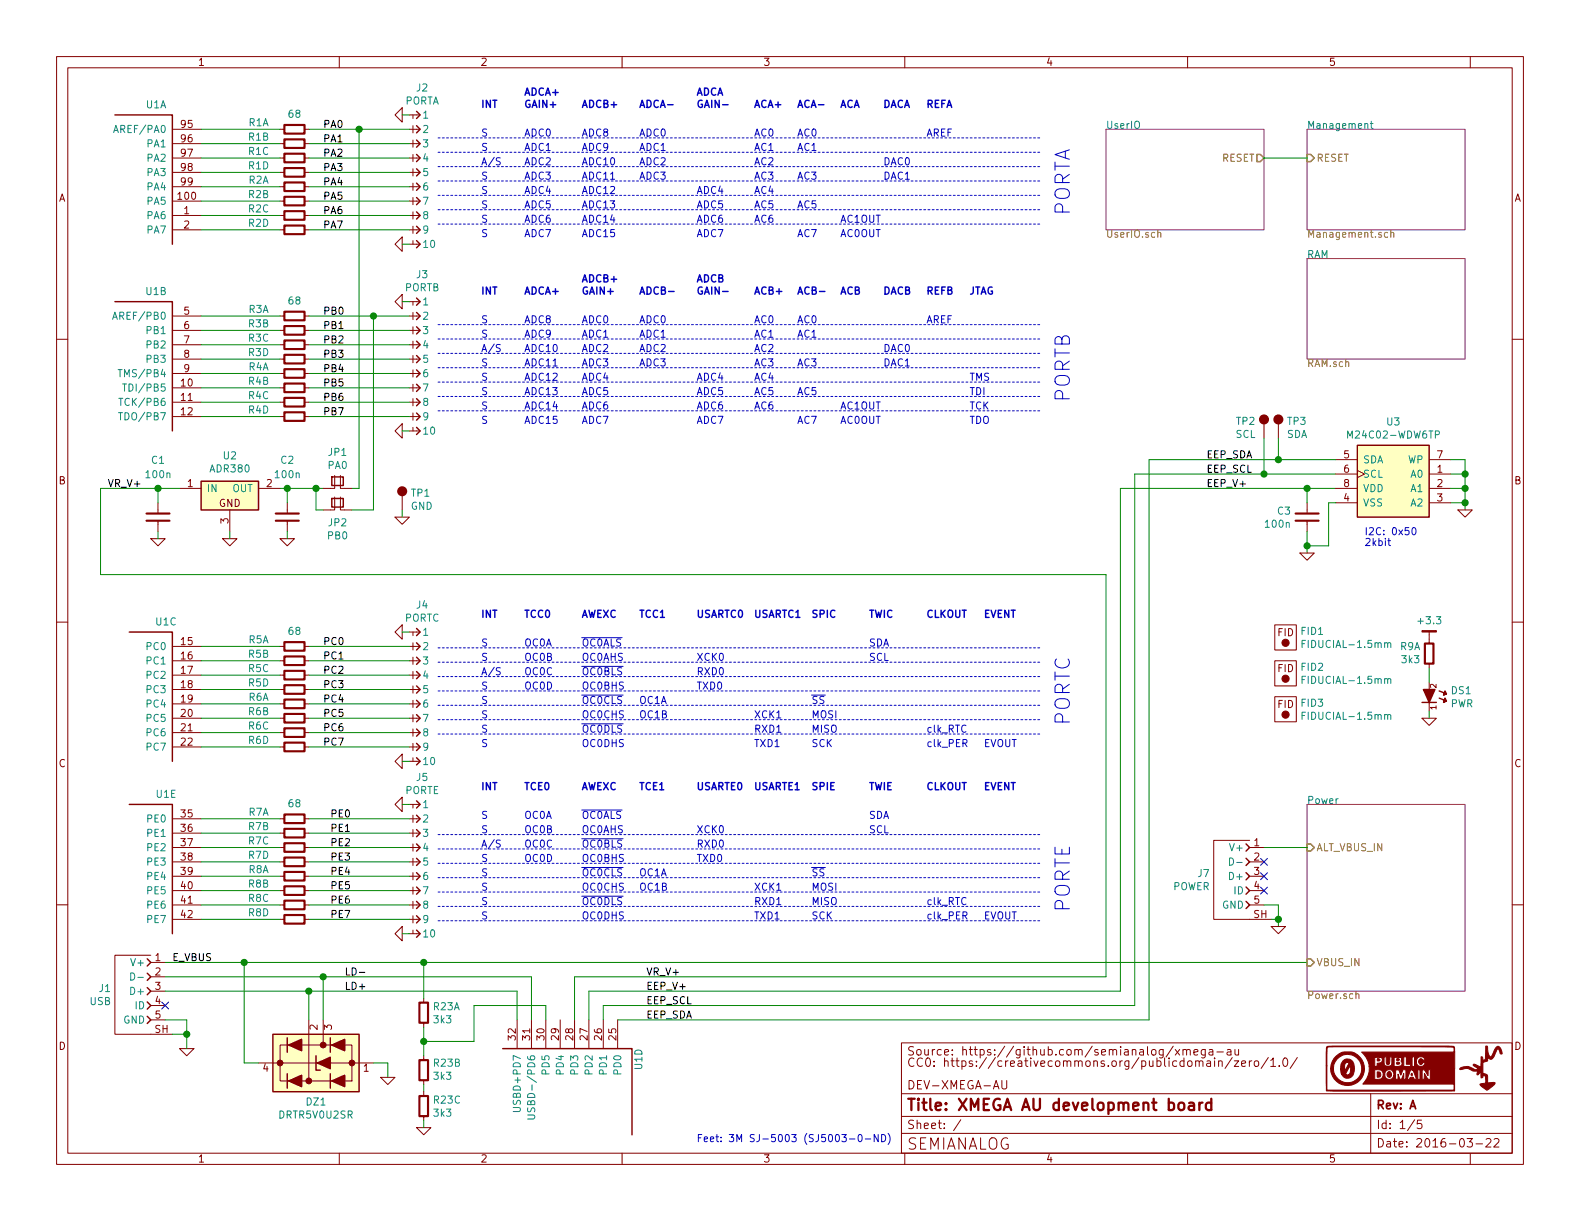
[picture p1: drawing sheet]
<svg xmlns="http://www.w3.org/2000/svg" width="279mm" height="216mm" viewBox="0 0 279 216" stroke-linecap="round" stroke-linejoin="round" font-family="sans-serif">
<g fill="none" stroke="#840000" stroke-width=".18">
<path d="M10 10h259.4v195.9h-259.4zM12 12h255.4v191.9h-255.4zM60 10v2M71.1 19.1v2.5l-1.3-1.3zM110 10v2M160 10v2M210 10v2M260 10v2M30.5 38.1h5.1M30.5 22.9h5.1M30.5 25.4h5.1M30.5 27.9h5.1"/>
<path d="M30.5 30.5h5.1M30.5 33h5.1M30.5 35.6h5.1M49.5 38.1h.8M49.5 22.9h.8M49.5 25.4h.8M49.5 27.9h.8M49.5 30.5h.8M49.5 33h.8M49.5 35.6h.8M53.8 38.1h.8M53.8 22.9h.8"/>
<path d="M53.8 25.4h.8M53.8 27.9h.8M53.8 30.5h.8M53.8 33h.8M53.8 35.6h.8M72.4 38.1h1.9M72.4 22.9h1.9M72.4 25.4h1.9M72.4 27.9h1.9M72.4 30.5h1.9M72.4 33h1.9M72.4 35.6h1.9"/>
<path d="M72.4 20.3h1.9M73 20.3v.7M73 22.2v1.3M73 24.8v1.2M73 27.3v1.3M73 29.8v1.3M73 32.4v1.3M73 34.9v1.3M73 37.5v1.2M10 60h2M30.5 40.6h5.1M30.5 55.9h5.1"/>
<path d="M30.5 58.4h5.1M49.5 40.6h.8M49.5 55.9h.8M49.5 58.4h.8M53.8 40.6h.8M53.8 55.9h.8M53.8 58.4h.8M69.8 43.2l1.3-1.3v2.6zM71.1 52.1v2.5l-1.3-1.3zM72.4 40.6h1.9M72.4 43.2h1.9M72.4 55.9h1.9"/>
<path d="M72.4 58.4h1.9M72.4 53.3h1.9M73 40v1.3M73 42.5v.7M73 53.3v.7M73 55.2v1.3M73 57.8v1.3M267.4 60h2M30.5 61h5.1M30.5 63.5h5.1M30.5 66h5.1M30.5 68.6h5.1"/>
<path d="M30.5 71.1h5.1M30.5 73.7h5.1M49.5 61h.8M49.5 63.5h.8M49.5 66h.8M49.5 68.6h.8M49.5 71.1h.8M49.5 73.7h.8M53.8 61h.8M53.8 63.5h.8M53.8 66h.8M53.8 68.6h.8"/>
<path d="M53.8 71.1h.8M53.8 73.7h.8M69.8 76.2l1.3-1.3v2.6zM72.4 61h1.9M72.4 63.5h1.9M72.4 66h1.9M72.4 68.6h1.9M72.4 71.1h1.9M72.4 73.7h1.9M72.4 76.2h1.9M73 60.3v1.3M73 62.9v1.2"/>
<path d="M73 65.4v1.3M73 67.9v1.3M73 70.5v1.3M73 73v1.3M73 75.6v.6M223.5 74.9v2.6M226.1 74.9v2.6M26.7 95.3h2.5l-1.3 1.2zM27.9 88.9v1.9M27.9 92.1v1.9M31.7 86.4h3.9M39.4 95.3h2.5l-1.3 1.2z"/>
<path d="M40.6 90.2v3.8M45.7 86.4h3.8M49.5 95.3h2.6l-1.3 1.2zM50.8 88.9v1.9M50.8 92.1v1.9M59.2 84.1v2.3h-2.1M59.2 87.9v2.3h-2.1M60.2 84.1v2.3h2M60.2 87.9v2.3h2M69.8 91.4h2.6l-1.3 1.3zM71.1 87.6v2.6M229.9 97.8h2.5l-1.3 1.3z"/>
<path d="M231.1 88.9v1.9M231.1 92.1v1.9M236.2 83.8h3.8M236.2 86.4h3.8M236.2 88.9h3.8M236.2 81.3h3.8M240 83.2l1.3 .6-1.3 .7M252.7 83.8h3.8M252.7 86.4h3.8M252.7 88.9h3.8M252.7 81.3h3.8M257.8 90.2h2.5l-1.2 1.2z"/>
<path d="M10 110h2M30.5 114.3h5.1M30.5 116.8h5.1M30.5 119.4h5.1M49.5 114.3h.8M49.5 116.8h.8M49.5 119.4h.8M53.8 114.3h.8M53.8 116.8h.8M53.8 119.4h.8M69.8 111.8l1.3-1.3v2.5zM72.4 114.3h1.9"/>
<path d="M72.4 116.8h1.9M72.4 119.4h1.9M72.4 111.8h1.9M73 111.8v.6M73 113.7v1.2M73 116.2v1.3M73 118.7v1.3M225.4 110.5h3.8v4.4h-3.8zM225.4 116.8h3.8v4.5h-3.8zM252.7 111.8v2M252.7 117.3v.8M267.4 110h2"/>
<path d="M30.5 127h5.1M30.5 129.5h5.1M30.5 132.1h5.1M30.5 121.9h5.1M30.5 124.5h5.1M49.5 127h.8M49.5 129.5h.8M49.5 132.1h.8M49.5 121.9h.8M49.5 124.5h.8M53.8 127h.8M53.8 129.5h.8"/>
<path d="M53.8 132.1h.8M53.8 121.9h.8M53.8 124.5h.8M69.8 134.6l1.3-1.2v2.5zM72.4 127h1.9M72.4 129.5h1.9M72.4 132.1h1.9M72.4 121.9h1.9M72.4 124.5h1.9M72.4 134.6h1.9M73 121.3v1.3M73 123.8v1.3"/>
<path d="M73 126.4v1.2M73 128.9v1.3M73 131.4v1.3M73 134v.6M225.4 123.2h3.8v4.4h-3.8zM251.5 127h2.5l-1.3 1.3zM252.7 124.2v1.5M10 160h2M30.5 157.5h5.1M30.5 144.8h5.1M30.5 147.3h5.1M30.5 149.9h5.1"/>
<path d="M30.5 152.4h5.1M30.5 154.9h5.1M49.5 157.5h.8M49.5 144.8h.8M49.5 147.3h.8M49.5 149.9h.8M49.5 152.4h.8M49.5 154.9h.8M53.8 157.5h.8M53.8 144.8h.8M53.8 147.3h.8M53.8 149.9h.8"/>
<path d="M53.8 152.4h.8M53.8 154.9h.8M69.8 142.2l1.3-1.2v2.5zM72.4 157.5h1.9M72.4 144.8h1.9M72.4 147.3h1.9M72.4 149.9h1.9M72.4 152.4h1.9M72.4 154.9h1.9M72.4 142.2h1.9M73 142.2v.7M73 144.1v1.3"/>
<path d="M73 146.7v1.3M73 149.2v1.3M73 151.8v1.2M73 154.3v1.3M73 156.8v1.3M73 159.4v1.3M221 148.6h-6.4v14h10.2M221 157.5h2.5M221 149.9h2.5M221 152.4h2.5M221 154.9h2.5M267.4 160h2"/>
<path d="M26.7 168.9h-6.4v14h10.2M26.7 170.2h2.5M26.7 172.7h2.5M26.7 175.3h2.5M26.7 177.8h2.5M30.5 160h5.1M30.5 162.6h5.1M49.5 160h.8M49.5 162.6h.8M53.8 160h.8M53.8 162.6h.8M69.8 165.1l1.3-1.3v2.6z"/>
<path d="M72.4 160h1.9M72.4 162.6h1.9M72.4 165.1h1.9M73 161.9v1.3M73 164.5v.6M74.9 176.5v.8M221 160h2.5M224.8 163.8h2.5l-1.2 1.3zM26.7 180.3h2.5M31.7 185.4h2.6l-1.3 1.3zM45.7 188h20.3M49.5 184.8h12.7v6.3h-12.7z"/>
<path d="M50.8 191.1h.3M50.8 184.8h.3M54.6 180.3v10.8M57.1 180.3v4.5M58.4 191.1h.3M58.4 184.8h.3M67.3 190.5h2.5l-1.2 1.3zM73.7 199.4h2.5l-1.3 1.3zM74.9 180.8v.8M74.9 186.7v.8M74.9 191v.8M74.9 193v.8"/>
<path d="M74.9 197.4v.7M91.4 180.3v5.1M94 180.3v5.1M96.5 180.3v5.1M99.1 180.3v5.1M101.6 180.3v5.1M104.1 180.3v5.1M106.7 180.3v5.1M109.2 180.3v5.1M159.4 184.4h108v19.5h-108zM159.4 197.4h108M159.4 193.4h108"/>
<path d="M169.9 198l-1.3 1.9M177.2 191.1v1.2l.2 .3h.3l.3-.3v-1.2M207.5 185l-1.3 1.9M207.8 185.6l.8 1M208.6 185.6l-.8 1M209.2 185.7l.2-.1h.4v1M209.2 185.6v1M209.8 185.8a.36 .36 0 0 1 .4-.2 .36 .36 0 0 1 .3 .2v.8M211.1 186.1l.7-.2v-.3h-.4l-.3 .2 .1 .7h.6M213.1 185.6v1.3l-.2 .2-.4-.1M213.1 185.6h-.4l-.3 .3 .1 .5 .2 .2 .4-.1M213.8 185.6h.6l.1 1"/>
<path d="M214.5 185.9l-.5 .1-.2 .2 .2 .4 .5-.1M214.8 187.1v.1M214.8 187.6v1M215.2 186h1.1M215.5 187.7l.2-.1 .4 .1v.9M215.5 187.6v1M217 185.6h.6l.1 1M217.7 185.9l-.5 .1-.2 .2 .2 .4 .5-.1M217.9 187l-1.3 1.9M218.3 187.6h.7l-.7 1h.7M218.4 185.6l.1 .9 .3 .1 .2-.2M219 185.6v1"/>
<path d="M219.6 188.1l.7-.2-.1-.2-.4-.1-.2 .2v.7h.6M220.9 187.6v1M221.4 187.6l-.5 .3M221.9 187.7l.2-.1 .4 .1 .1 .6-.1 .2-.4 .1-.2-.2zM224.3 187l-1.3 1.9M224.7 187.5l.4-.4v1.5M224.7 188.6h.9M226.2 188.4v.2M227 187.2l.2-.1a.81 .81 0 0 1 .6 .6 .81 .81 0 0 1-.3 .8l-.1 .1a.79 .79 0 0 1-.4-1.4zM229.4 187l-1.3 1.9M242.4 193.4v10.5M250.2 198l-1.3 1.9"/>
<path d="M251.4 198.1h-.7l-.1 .7 .2-.1h.5l.2 .2-.1 .5-.2 .2-.6-.2M60 203.9v2M110 203.9v2M159.4 200.4h108M160 203.9v2M210 203.9v2M259.4 201.3h1l-.5 .6 .4 .1v.7l-.2 .1-.7-.1M260 203.9v2M261 202.3h1.2M262.8 201.5l.2-.2h.4l.3 .5-1 1h1M264.2 201.5l.2-.2h.4l.3 .5-1 1h1"/>
</g>
<path d="M210.3 195h.7l.2 1.3M211.2 195.4l-.7 .1a.39 .39 0 0 0-.3 .4 .39 .39 0 0 0 .3 .4l.7-.1M212.1 195v1.3M212.6 195a.45 .45 0 0 0-.5 .4M214.2 195a.68 .68 0 0 0-.9 .1l-.1 .3 .1 .7 .3 .2 .6-.1M214.2 194.3v2" fill="none" stroke="#840000" stroke-width=".41"/>
<g fill="#840000" stroke="#840000" stroke-width=".18">
<path d="M258.2 188.9a1.95 1.95 0 0 1 2.1-.1l.6 .4 .6-.2-.9-.6-.1-.1 .1-.1 1.2 .5 .1-1.8h.3v.6l.5-.1v-2.4l.3 .1a1.64 1.64 0 0 0 .7 1.8l.2-.3a2.76 2.76 0 0 1 1-1.6 1.41 1.41 0 0 1 .7 1.4l-.3-.1-.4-.9a2.41 2.41 0 0 0-.7 1.4l-.2 .3a.53 .53 0 0 1-.9-.1v.6l-.9 .3v1.9a.78 .78 0 0 1 .8 .3 .78 .78 0 0 1 .1 .8v.6h1.3a3.1 3.1 0 0 1-1.5 1.2l-1.2-.9 .1-.2 .9-.1v-1.2l-.5-.1v.3l-.3 .1v-1.2l-.5 .7-.2-.2 .2-.5h-.7a2.66 2.66 0 0 0-1.8-.4l-.7 .1-.1-.1z"/>
<path d="M234.6 185.1l.2-.1h.9h20.4h.9l.2 .2v7.7h-21.4l-1.3-.1v-4.4h.1v4.4h22.5v-1.1h-16.1l.6-.8 2.6-.1 .3-.5 .1-.3h.3a.8 .8 0 0 0 .7 .8 .8 .8 0 0 0 .9-.6h.3v.6l.4 .1v-1l.3 .9 .2 .1 .2-.1 .3-1v1.1l1-.1a.52 .52 0 0 1 .5-.3 .52 .52 0 0 1 .5 .4l.3-.1-.2-.5a1.64 1.64 0 0 0-.6-1.1h1v1.7h.4v-1.7h.4v1.7h.3l.1-1.1 .6 .9 .4 .2v-1.7h-.3l-.1 1-.6-1h-2.4l-.6 1.6h-.3v-1.6h-.5l-.4 .9-.3-.9h-.6v1h-.3a.82 .82 0 0 0-.7-1.1 .82 .82 0 0 0-.9 .9h-.3l-.2-.6-.3-.2-1-.1v1.8h-1.5a3.9 3.9 0 0 0 .5-2.3h4.9a.62 .62 0 0 0 .7-.1 .62 .62 0 0 0 .2-.7l-.1-.2v-.2a.37 .37 0 0 0-.3-.5h-1h1.7v1.7h1.3l-.1-.4h-.7v-1.3h1v1.7h.4v-.9h.4a.73 .73 0 0 0 .6 .9 .73 .73 0 0 0 .8-.7h-.2a.36 .36 0 0 1-.3 .3 .36 .36 0 0 1-.4-.1 .48 .48 0 0 1 0-.7 .48 .48 0 0 1 .7 .1h.2a.75 .75 0 0 0-.8-.6 .75 .75 0 0 0-.6 .8h-.4v-.8h-3.6v1.7h-3.2l.2-.1v-.5h.3a.6 .6 0 0 0 .7-.7 .6 .6 0 0 0-.9-.4h-.5h1.7v1a.72 .72 0 0 0 .9 .6 .72 .72 0 0 0 .4-1l.1-.6h-.4l-.1 1.1-.2 .2h-.2l-.1-.2-.1-1.1h-2v1.7h-1a4 4 0 0 0-1.3-2.6h16.3v-.6l-.1-.2-1.4-.1h-15.5a25.6 25.6 0 0 0-5.4 .1l-.1 3.2h-.1z"/>
<path d="M236.2 186.8a2.99 2.99 0 0 1 4.7 .7 2.99 2.99 0 0 1-1.9 4.3 2.99 2.99 0 0 1-3.7-2.8h.5a2.51 2.51 0 0 0 3.7 2.1 2.51 2.51 0 0 0 .3-4.3 2.51 2.51 0 0 0-4 1.7v.5h-.5a2.97 2.97 0 0 1 .9-2.2z"/>
<path d="M243.5 189.5a.49 .49 0 0 1 .7 .5 .49 .49 0 0 1-.7 .5z"/>
<path d="M245.4 189.6a.48 .48 0 0 1 .7 .2 .48 .48 0 0 1-.2 .6l-.1 .1a.54 .54 0 0 1-.5-.3 .54 .54 0 0 1 .1-.6z"/>
<path d="M249.6 189.8h.1l.1 .3h-.3z"/>
<path d="M243.6 187.2l.4 .1a.23 .23 0 0 1-.2 .3 .23 .23 0 0 1-.3-.2z"/>
<path d="M247 187.9h.5a.29 .29 0 0 1-.2 .3 .29 .29 0 0 1-.3-.2z"/>
<path d="M247 187.2h.3l.1 .3-.3 .1z"/>
<path d="M237.5 187.6a1.17 1.17 0 0 1 1.3-.2 1.17 1.17 0 0 1 .7 1.1v.5a1.4 1.4 0 0 1-1.5 1.7l-.5-.3-.3-.5h.7l.4 .2 .2-.1a1.57 1.57 0 0 0 .3-1.6l-.9 1.5h-.7l-.1-.9h.7v.4l.7-1.4a.47 .47 0 0 0-.6 0 .47 .47 0 0 0-.1 .5v.5h-.7a1.76 1.76 0 0 1 .4-1.4z"/>
<path d="M251.5 111.5h2.5v.3h-2.5z"/>
<circle cx="227.3" cy="113.7" r=".63"/>
<circle cx="227.3" cy="120" r=".63"/>
<circle cx="227.3" cy="126.4" r=".63"/>
<circle cx="54.6" cy="191.1" r=".51"/>
<circle cx="62.2" cy="188" r=".51"/>
<circle cx="49.5" cy="188" r=".51"/>
<circle cx="57.2" cy="184.8" r=".51"/>
</g>
<g fill="none" stroke="#840000" stroke-width=".25">
<path d="M73.7 19.7l.6 .6-.6 .7M20.3 20.3h10.2v22.9M73.7 37.5l.6 .6-.6 .6M73.7 34.9l.6 .7-.6 .6M73.7 32.4l.6 .6-.6 .7M73.7 29.8l.6 .7-.6 .6M73.7 27.3l.6 .6-.6 .7M73.7 24.8l.6 .6-.6 .6M73.7 22.2l.6 .7-.6 .6M20.3 53.3h10.2v22.9M73.7 42.5l.6 .7-.6 .6M73.7 40l.6 .6-.6 .7"/>
<path d="M73.7 57.8l.6 .6-.6 .7M73.7 55.2l.6 .7-.6 .6M73.7 52.7l.6 .6-.6 .7M73.7 75.6l.6 .6-.6 .6M73.7 73l.6 .7-.6 .6M73.7 70.5l.6 .6-.6 .7M73.7 67.9l.6 .7-.6 .6M73.7 65.4l.6 .6-.6 .7M73.7 62.9l.6 .6-.6 .6M73.7 60.3l.6 .7-.6 .6M240 78.7h12.7v12.7h-12.7zM35.6 85.1h10.1v5.1h-10.1z"/>
<path d="M58.7 84.3h2v1.6h-2zM58.7 88.1h2v1.6h-2zM22.9 111.8h7.6v22.8M73.7 118.7l.6 .7-.6 .6M73.7 116.2l.6 .6-.6 .7M73.7 113.7l.6 .6-.6 .6M73.7 111.1l.6 .7-.6 .6M73.7 134l.6 .6-.6 .7M73.7 131.4l.6 .7-.6 .6M73.7 128.9l.6 .6-.6 .7M73.7 126.4l.6 .6-.6 .6M73.7 123.8l.6 .7-.6 .6"/>
<path d="M73.7 121.3l.6 .6-.6 .7M251.5 124.2h2.5M254.5 123.4l1.3 .6-.5 .2 .2-.8 .3 .6M254.5 122.2l1.3 .5-.5 .2 .2-.7 .3 .5M22.9 142.2h7.6v22.9M73.7 159.4l.6 .6-.6 .7M73.7 156.8l.6 .7-.6 .6M73.7 154.3l.6 .6-.6 .7M73.7 151.8l.6 .6-.6 .6M73.7 149.2l.6 .7-.6 .6M73.7 146.7l.6 .6-.6 .7M73.7 144.1l.6 .7-.6 .6"/>
<path d="M73.7 141.6l.6 .6-.6 .7M220.3 159.4l.7 .6-.7 .7M220.3 156.8l.7 .7-.7 .6M220.3 154.3l.7 .6-.7 .7M220.3 151.8l.7 .6-.7 .6M220.3 149.2l.7 .7-.7 .6M26 179.7l.7 .6-.7 .7M26 177.2l.7 .6-.7 .6M26 174.6l.7 .7-.7 .6M26 172.1l.7 .6-.7 .7M26 169.5l.7 .7-.7 .6M73.7 164.5l.6 .6-.6 .6"/>
<path d="M73.7 161.9l.6 .7-.6 .6M48.3 182.9h15.2v10.1h-15.2zM50.8 183.5v2.6M50.8 189.9v2.5M55.9 186.7v2.5h.7M58.4 183.5v2.6M58.4 189.9v2.5M88.9 185.4h22.9v15.3"/>
</g>
<g fill="none" stroke="#008484" stroke-width=".18">
<path d="M20.1 23.4l.4-1.2 .4 1.2M242.3 21.8h.5M242.5 21.4v1.1l.3 .2M19.9 56.5l.4-1.3 .5 1.3M20 56.1h.6M20.9 65.4h.7M21 73h.7M21 70.4h.7M21.7 67.9h.7M22 67.9v1.3M238.3 77.5v-1.3l.4 .9 .4-.9v1.3M253.8 76.9l.6-.1 .1-.5-.7-.1v1.3"/>
<path d="M230.3 113.8h.4M230.9 113.2h-.6v1.3M230.9 119.6h-.6v1.3M245.4 113.8l.2-.2 .3 .1v.8M230.3 120.2h.4M230.3 126.5h.4M230.9 125.9h-.6v1.3M245.4 120.2l.2-.2 .3 .1v.8M245.4 126.5l.2-.2 .3 .1v.8M217.4 151.7a.64 .64 0 0 1 .7 .6 .64 .64 0 0 1-.7 .7zM218.7 152.5h1M23.1 172a.64 .64 0 0 1 .7 .7 .64 .64 0 0 1-.7 .6z"/>
<path d="M24.4 172.8h.9M90.8 195.8h1l.2 .3v.2l-.2 .2h-1M93.3 197.2h1l.3 .2v.2l-.3 .3h-1M93.3 195.9v.5l.2 .2 .3-.1 .3-.6h.3l.2 .2-.1 .5"/>
</g>
<path d="M63.6 171.9h.9" fill="none" stroke="#000" stroke-width=".18"/>
<g fill="#840000" stroke="#840000" stroke-width=".25">
<path d="M251.7 121.9h2l-1 2.3z"/>
<path d="M58.7 191.1l2.3-1v2.1z"/>
<path d="M51.1 191.1l2.2-1v2.1z"/>
<path d="M56.1 188l2.3-1.1v2.1z"/>
<path d="M58.7 184.8l2.3-1v2z"/>
<path d="M51.1 184.8l2.2-1v2z"/>
<circle cx="226.1" cy="74.2" r=".76"/>
<circle cx="223.5" cy="74.2" r=".76"/>
<circle cx="71.1" cy="86.9" r=".76"/>
</g>
<g fill="none" stroke="#840000" stroke-width=".38">
<path d="M50.3 22.1h3.5v1.5h-3.5zM50.3 24.6h3.5v1.6h-3.5zM50.3 27.2h3.5v1.5h-3.5zM50.3 29.7h3.5v1.5h-3.5zM50.3 32.3h3.5v1.5h-3.5zM50.3 34.8h3.5v1.5h-3.5zM50.3 37.3h3.5v1.6h-3.5zM50.3 39.9h3.5v1.5h-3.5zM50.3 55.1h3.5v1.5h-3.5zM50.3 57.7h3.5v1.5h-3.5zM50.3 60.2h3.5v1.5h-3.5zM50.3 62.7h3.5v1.6h-3.5z"/>
<path d="M50.3 65.3h3.5v1.5h-3.5zM50.3 67.8h3.5v1.5h-3.5zM50.3 70.4h3.5v1.5h-3.5zM50.3 72.9h3.5v1.5h-3.5zM25.9 92.1h4.1M25.9 90.8h4.1M48.8 92.1h4M48.8 90.8h4M229.1 92.1h4.1M229.1 90.8h4.1M50.3 113.5h3.5v1.6h-3.5zM50.3 116.1h3.5v1.5h-3.5z"/>
<path d="M50.3 118.6h3.5v1.5h-3.5zM252 113.8h1.5v3.5h-1.5zM50.3 121.2h3.5v1.5h-3.5zM50.3 123.7h3.5v1.5h-3.5zM50.3 126.2h3.5v1.6h-3.5zM50.3 128.8h3.5v1.5h-3.5zM50.3 131.3h3.5v1.5h-3.5zM50.3 144h3.5v1.5h-3.5zM50.3 146.6h3.5v1.5h-3.5zM50.3 149.1h3.5v1.5h-3.5zM50.3 151.6h3.5v1.6h-3.5zM50.3 154.2h3.5v1.5h-3.5z"/>
<path d="M50.3 156.7h3.5v1.5h-3.5zM50.3 159.3h3.5v1.5h-3.5zM50.3 161.8h3.5v1.5h-3.5zM74.2 177.3h1.5v3.5h-1.5zM74.2 187.5h1.5v3.5h-1.5zM74.2 193.8h1.5v3.6h-1.5z"/>
</g>
<g fill="none" stroke="#0000c2" stroke-width=".18">
<path d="M245.4 95.6h.5M245.6 95.2v1.1l.3 .2M249.8 93.4l.2-.1a.67 .67 0 0 1 .4 .6 .67 .67 0 0 1-.4 .7l-.2-.2-.1-.3zM102.9 112.8h7.1M102.9 117.8h7.3M102.9 122.9h7.3M102.9 128h7.3M102.9 143.2h7.1M102.9 148.3h7.3M102.9 153.4h7.3M102.9 158.5h7.3M150.2 201.4h1"/>
<path d="M151.8 200.7l.2-.1a.67 .67 0 0 1 .5 .6 .67 .67 0 0 1-.5 .7l-.2-.1-.1-.4zM153 201.4h1M155.3 200.6v1.3l-.7-1.3v1.3M155.9 200.6a.64 .64 0 0 1 .7 .6 .64 .64 0 0 1-.7 .7zM157 200.4a1.51 1.51 0 0 1 0 2"/>
</g>
<g fill="none" stroke="#008400" stroke-width=".18">
<path d="M35.6 27.9h13.9M35.6 22.9h13.9M35.6 25.4h13.9M35.6 30.5h13.9M35.6 33h13.9M35.6 35.6h13.9M35.6 38.1h13.9M54.6 27.9h17.8M54.6 22.9h17.8M54.6 25.4h17.8M54.6 30.5h17.8M54.6 33h17.8"/>
<path d="M54.6 35.6h17.8M54.6 38.1h17.8M63.5 22.9v63.5h-1.3M71.1 20.3h1.3M223.5 27.9h7.6M35.6 40.6h13.9M35.6 55.9h13.9M35.6 58.4h13.9M54.6 40.6h17.8M54.6 55.9h17.8M54.6 58.4h17.8M66 55.9v34.3h-3.8"/>
<path d="M71.1 43.2h1.3M71.1 53.3h1.3M35.6 61h13.9M35.6 63.5h13.9M35.6 66h13.9M35.6 68.6h13.9M35.6 71.1h13.9M35.6 73.7h13.9M54.6 61h17.8M54.6 63.5h17.8M54.6 66h17.8M54.6 68.6h17.8"/>
<path d="M54.6 71.1h17.8M54.6 73.7h17.8M71.1 76.2h1.3M223.5 77.5v6.3M226.1 77.5v3.8M27.9 86.4v2.5M27.9 94v1.3M31.7 86.4h-13.9v15.2h177.8v71.1h-94v7.6M40.6 94v1.3M49.5 86.4h7.6M50.8 86.4v2.5M50.8 94v1.3"/>
<path d="M55.9 86.4v3.8h1.2M71.1 90.2v1.2M231.1 86.4v2.5M231.1 94v3.8M236.2 81.3h-33v99h-94M236.2 86.4h-38.1v88.9h-94v5M236.2 83.8h-35.5v94h-94v2.5M236.2 88.9h-1.3v7.6h-3.8M256.5 86.4h2.6M256.5 81.3h2.6v8.9M256.5 83.8h2.6M256.5 88.9h2.6"/>
<path d="M35.6 114.3h13.9M35.6 116.8h13.9M35.6 119.4h13.9M54.6 114.3h17.8M54.6 116.8h17.8M54.6 119.4h17.8M71.1 111.8h1.3M252.7 118.1v2.6M35.6 121.9h13.9M35.6 124.5h13.9M35.6 127h13.9M35.6 129.5h13.9"/>
<path d="M35.6 132.1h13.9M54.6 121.9h17.8M54.6 124.5h17.8M54.6 127h17.8M54.6 129.5h17.8M54.6 132.1h17.8M71.1 134.6h1.3M252.7 125.7v1.3M35.6 144.8h13.9M35.6 147.3h13.9M35.6 149.9h13.9M35.6 152.4h13.9"/>
<path d="M35.6 154.9h13.9M35.6 157.5h13.9M54.6 144.8h17.8M54.6 147.3h17.8M54.6 149.9h17.8M54.6 152.4h17.8M54.6 154.9h17.8M54.6 157.5h17.8M71.1 142.2h1.3M223.5 149.9h7.6M29.2 170.2h201.9M29.2 172.7h64.8v7.6"/>
<path d="M29.2 175.3h62.2v5M35.6 160h13.9M35.6 162.6h13.9M43.2 170.2v17.8h2.5M54.6 160h17.8M54.6 162.6h17.8M54.6 175.3v5M57.1 172.7v7.6M71.1 165.1h1.3M74.9 170.2v6.3M223.5 160h2.6v3.8M224.8 162.6h1.3"/>
<path d="M29.2 180.3h3.8v5.1M30.5 182.9h2.5M66 188h2.6v2.5M74.9 181.6v5.1M74.9 191.8v1.2M74.9 198.1v1.3M96.5 180.3v-2.5h-12.7v6.4h-8.9"/>
</g>
<g fill="#008400" stroke="#008400" stroke-width=".25">
<circle cx="33" cy="182.9" r=".51"/>
<circle cx="231.1" cy="86.4" r=".51"/>
<circle cx="231.1" cy="96.5" r=".51"/>
<circle cx="259.1" cy="88.9" r=".51"/>
<circle cx="259.1" cy="86.4" r=".51"/>
<circle cx="259.1" cy="83.8" r=".51"/>
<circle cx="27.9" cy="86.4" r=".51"/>
<circle cx="50.8" cy="86.4" r=".51"/>
<circle cx="63.5" cy="22.9" r=".51"/>
<circle cx="66" cy="55.9" r=".51"/>
<circle cx="54.6" cy="175.3" r=".51"/>
<circle cx="223.5" cy="83.8" r=".51"/>
<circle cx="226.1" cy="81.3" r=".51"/>
<circle cx="55.9" cy="86.4" r=".51"/>
<circle cx="226.1" cy="162.6" r=".51"/>
<circle cx="74.9" cy="170.2" r=".51"/>
<circle cx="74.9" cy="184.2" r=".51"/>
<circle cx="43.2" cy="170.2" r=".51"/>
<circle cx="57.2" cy="172.7" r=".51"/>
</g>
<path d="M222.9 151.8l1.2 1.2M222.9 154.3l1.2 1.2M222.9 156.9l1.2 1.2M224.1 151.8l-1.2 1.2M224.1 154.3l-1.2 1.2M224.1 156.9l-1.2 1.2M28.6 177.2l1.2 1.2M29.8 177.2l-1.2 1.2" fill="none" stroke="#000084" stroke-width=".18"/>
<g fill="#ffffc2" stroke="#ffffc2" stroke-width=".18">
<path d="M240 78.7h12.7v12.7h-12.7z"/>
<path d="M35.6 85.1h10.1v5.1h-10.1z"/>
<path d="M48.3 182.9h15.2v10.1h-15.2z"/>
</g>
<path d="M195.6 22.9h27.9v17.7h-27.9zM231.1 22.9h28v17.7h-28zM231.1 45.7h28v17.8h-28zM231.1 142.2h28v33.1h-28z" fill="none" stroke="#840084" stroke-width=".18"/>
<path d="M204.7 41.2l.2-.1 .3 .1 .1 .8M245.4 41.2l-.4-.1-.2 .3 .1 .5h.5M245.9 41.2l.2-.1 .3 .1 .1 .8M245.9 40.7v1.3M239.8 175.8l.2-.1 .3 .1v.8" fill="none" stroke="#848400" stroke-width=".18"/>
<path d="M222.2 27.3h.7l.6 .6-.6 .7h-.7zM231.1 27.3h.7l.6 .6-.6 .7h-.7zM231.1 149.2h.7l.6 .7-.6 .6h-.7zM231.1 169.5h.7l.6 .7-.6 .6h-.7z" fill="none" stroke="#848400" stroke-width=".25"/>
<g fill="none" stroke="#0000c2" stroke-width=".18" stroke-dasharray=".3 .4">
<path d="M77.5 24.4h106.6M77.5 26.9h106.6M77.5 29.5h106.6M77.5 32h106.6M77.5 34.5h106.6M77.5 37.1h106.6M77.5 39.6h106.6M77.5 57.4h106.6M77.5 59.9h106.6M77.5 62.5h106.6M77.5 65h106.6M77.5 67.6h106.6"/>
<path d="M77.5 70.1h106.6M77.5 72.6h106.6M77.5 114.6h106.6M77.5 117.1h106.6M77.5 119.6h106.6M77.5 122.2h106.6M77.5 124.7h106.6M77.5 127.3h106.6M77.5 129.8h106.6M77.5 147.6h106.6M77.5 150.1h106.6M77.5 152.7h106.6"/>
<path d="M77.5 155.2h106.6M77.5 157.7h106.6M77.5 160.3h106.6M77.5 162.8h106.6"/>
</g>
<g font-size="3.5" fill="#0000c2">
<text x="189.2" y="38.1" transform="rotate(-90 189.2 38.1)">PORTA</text>
<text x="189.2" y="71.1" transform="rotate(-90 189.2 71.1)">PORTB</text>
<text x="189.2" y="128.3" transform="rotate(-90 189.2 128.3)">PORTC</text>
<text x="189.2" y="161.3" transform="rotate(-90 189.2 161.3)">PORTE</text>
</g>
<g font-size="2.8" fill="#840000">
<text x="160.4" y="196.4">Title: XMEGA AU development board</text>
<text x="160.4" y="203.3">SEMIANALOG</text>
</g>
<g font-size="2.1" fill="#840000">
<text x="160.4" y="186.6">Source: https://github.com/semianalog/xmega-au</text>
<text x="160.4" y="188.6">CC0: https://creativecommons.org/publicdomain/zero/1.0/</text>
<text x="160.4" y="192.6">DEV-XMEGA-AU</text>
<text x="243.4" y="196.1">Rev: A</text>
<text x="160.4" y="199.6">Sheet: /</text>
<text x="243.4" y="202.9">Date: 2016-03-22</text>
<text x="243.4" y="199.6">Id: 1/5</text>
</g>
<g font-size="1.8" fill="#840000">
<text x="35" y="11.6">1</text>
<text x="85" y="11.6">2</text>
<text x="135" y="11.6">3</text>
<text x="185" y="11.6">4</text>
<text x="235" y="11.6">5</text>
<text x="32.1" y="22.6">95</text>
<text x="32.1" y="25.1">96</text>
<text x="32.1" y="27.7">97</text>
<text x="10.4" y="35.6">A</text>
<text x="31.5" y="35.3">100</text>
<text x="32.1" y="30.2">98</text>
<text x="32.1" y="32.8">99</text>
<text x="267.8" y="35.6">A</text>
<text x="32.5" y="37.8">1</text>
<text x="32.5" y="40.4">2</text>
<text x="32.5" y="55.6">5</text>
<text x="32.5" y="58.2">6</text>
<text x="32.5" y="60.7">7</text>
<text x="32.5" y="63.2">8</text>
<text x="32.5" y="65.8">9</text>
<text x="32.1" y="68.3">10</text>
<text x="32.1" y="70.9">11</text>
<text x="32.1" y="73.4">12</text>
<text x="237.6" y="81">5</text>
<text x="237.6" y="83.6">6</text>
<text x="254.2" y="83.6">1</text>
<text x="254.2" y="81">7</text>
<text x="10.4" y="85.6">B</text>
<text x="33.2" y="86.1">1</text>
<text x="38.7" y="89.6">GND</text>
<text x="47.1" y="86.1">2</text>
<text x="237.6" y="88.6">4</text>
<text x="237.6" y="86.1">8</text>
<text x="254.2" y="86.1">2</text>
<text x="254.2" y="88.6">3</text>
<text x="267.8" y="85.6">B</text>
<text x="40.4" y="92.6" transform="rotate(-90 40.4 92.6)">3</text>
<text x="225.9" y="112.5">FID</text>
<text x="32.1" y="114">15</text>
<text x="32.1" y="116.6">16</text>
<text x="32.1" y="119.1">17</text>
<text x="225.9" y="118.8">FID</text>
<text x="32.1" y="121.7">18</text>
<text x="32.1" y="124.2">19</text>
<text x="225.9" y="125.2">FID</text>
<text x="32.1" y="126.7">20</text>
<text x="32.1" y="129.3">21</text>
<text x="32.1" y="131.8">22</text>
<text x="10.4" y="135.6">C</text>
<text x="267.8" y="135.6">C</text>
<text x="32.1" y="144.5">35</text>
<text x="32.1" y="147.1">36</text>
<text x="32.1" y="149.6">37</text>
<text x="221.8" y="149.6">1</text>
<text x="32.1" y="152.1">38</text>
<text x="32.1" y="154.7">39</text>
<text x="221.8" y="152.1">2</text>
<text x="221.8" y="154.7">3</text>
<text x="32.1" y="157.2">40</text>
<text x="32.1" y="159.8">41</text>
<text x="221.8" y="157.2">4</text>
<text x="221.8" y="159.8">5</text>
<text x="32.1" y="162.3">42</text>
<text x="221.7" y="162.3">SH</text>
<text x="27.5" y="169.9">1</text>
<text x="27.5" y="172.5">2</text>
<text x="27.5" y="175">3</text>
<text x="27.5" y="177.5">4</text>
<text x="10.4" y="185.6">D</text>
<text x="27.4" y="182.6">SH</text>
<text x="27.5" y="180.1">5</text>
<text x="56.1" y="182.1" transform="rotate(-90 56.1 182.1)">2</text>
<text x="58.7" y="182.1" transform="rotate(-90 58.7 182.1)">3</text>
<text x="91.2" y="183.8" transform="rotate(-90 91.2 183.8)">32</text>
<text x="93.7" y="183.8" transform="rotate(-90 93.7 183.8)">31</text>
<text x="96.3" y="183.8" transform="rotate(-90 96.3 183.8)">30</text>
<text x="98.8" y="183.8" transform="rotate(-90 98.8 183.8)">29</text>
<text x="101.3" y="183.8" transform="rotate(-90 101.3 183.8)">28</text>
<text x="103.9" y="183.8" transform="rotate(-90 103.9 183.8)">27</text>
<text x="106.4" y="183.8" transform="rotate(-90 106.4 183.8)">26</text>
<text x="109" y="183.8" transform="rotate(-90 109 183.8)">25</text>
<text x="267.8" y="185.6">D</text>
<text x="46.5" y="189.5">4</text>
<text x="64.3" y="189.5">1</text>
<text x="35" y="205.5">1</text>
<text x="85" y="205.5">2</text>
<text x="135" y="205.5">3</text>
<text x="185" y="205.5">4</text>
<text x="235" y="205.5">5</text>
</g>
<g font-size="1.8" fill="#008484">
<text x="73.7" y="16.2">J2</text>
<text x="20.7" y="23.5">AREF/PA0</text>
<text x="25.8" y="19.1">U1A</text>
<text x="44" y="22.3">R1A</text>
<text x="51.1" y="20.8">68</text>
<text x="71.6" y="18.5">PORTA</text>
<text x="74.7" y="21">1</text>
<text x="74.7" y="23.5">2</text>
<text x="195.6" y="22.8">UserIO</text>
<text x="231.1" y="22.8">Management</text>
<text x="26" y="26">PA1</text>
<text x="26" y="28.6">PA2</text>
<text x="44" y="24.8">R1B</text>
<text x="44" y="27.4">R1C</text>
<text x="44" y="29.9">R1D</text>
<text x="74.7" y="26">3</text>
<text x="74.7" y="28.6">4</text>
<text x="26" y="31.1">PA3</text>
<text x="26" y="33.7">PA4</text>
<text x="44" y="32.5">R2A</text>
<text x="44" y="35">R2B</text>
<text x="74.7" y="31.1">5</text>
<text x="74.7" y="33.7">6</text>
<text x="26" y="38.7">PA6</text>
<text x="26" y="41.3">PA7</text>
<text x="26" y="36.2">PA5</text>
<text x="44" y="37.5">R2C</text>
<text x="44" y="40.1">R2D</text>
<text x="74.7" y="36.2">7</text>
<text x="74.7" y="38.7">8</text>
<text x="74.7" y="41.3">9</text>
<text x="74.7" y="43.8">10</text>
<text x="231.1" y="45.6">RAM</text>
<text x="25.8" y="52.1">U1B</text>
<text x="51.1" y="53.8">68</text>
<text x="71.6" y="51.5">PORTB</text>
<text x="73.7" y="49.2">J3</text>
<text x="74.7" y="54">1</text>
<text x="20.7" y="56.5">AREF/PB0</text>
<text x="26" y="59.1">PB1</text>
<text x="44" y="55.3">R3A</text>
<text x="44" y="57.9">R3B</text>
<text x="74.7" y="56.5">2</text>
<text x="74.7" y="59.1">3</text>
<text x="26" y="61.6">PB2</text>
<text x="26" y="64.1">PB3</text>
<text x="44" y="60.4">R3C</text>
<text x="44" y="62.9">R3D</text>
<text x="44" y="65.5">R4A</text>
<text x="74.7" y="61.6">4</text>
<text x="74.7" y="64.1">5</text>
<text x="21.8" y="66.7">TMS/PB4</text>
<text x="21.9" y="71.8">TCK/PB6</text>
<text x="22.7" y="69.2">TDI/PB5</text>
<text x="44" y="68">R4B</text>
<text x="44" y="70.6">R4C</text>
<text x="74.7" y="66.7">6</text>
<text x="74.7" y="69.2">7</text>
<text x="74.7" y="71.8">8</text>
<text x="21.8" y="74.3">TDO/PB7</text>
<text x="44" y="73.1">R4D</text>
<text x="74.7" y="74.3">9</text>
<text x="74.7" y="76.8">10</text>
<text x="218.5" y="77.4">SCL</text>
<text x="218.6" y="75.1">TP2</text>
<text x="227.5" y="77.4">SDA</text>
<text x="227.7" y="75.1">TP3</text>
<text x="238.8" y="77.5">M24C02-WDW6TP</text>
<text x="245.3" y="75.2">U3</text>
<text x="26.8" y="82">C1</text>
<text x="37.3" y="83.5">ADR380</text>
<text x="39.5" y="81.2">U2</text>
<text x="49.7" y="82">C2</text>
<text x="58" y="82.9">PA0</text>
<text x="58.1" y="80.6">JP1</text>
<text x="241" y="81.9">SDA</text>
<text x="248.9" y="81.9">WP</text>
<text x="25.9" y="84.5">100n</text>
<text x="36.6" y="87">IN</text>
<text x="41" y="87">OUT</text>
<text x="48.8" y="84.5">100n</text>
<text x="72.7" y="87.8">TP1</text>
<text x="241" y="89.5">VSS</text>
<text x="241" y="84.5">SCL</text>
<text x="241" y="87">VDD</text>
<text x="249.5" y="84.5">A0</text>
<text x="249.5" y="87">A1</text>
<text x="249.5" y="89.5">A2</text>
<text x="58" y="95.4">PB0</text>
<text x="58.1" y="93">JP2</text>
<text x="72.6" y="90.1">GND</text>
<text x="223.9" y="93.3">100n</text>
<text x="225.9" y="91">C3</text>
<text x="73.7" y="107.6">J4</text>
<text x="27.6" y="110.6">U1C</text>
<text x="44" y="113.7">R5A</text>
<text x="51.1" y="112.2">68</text>
<text x="71.6" y="109.9">PORTC</text>
<text x="74.7" y="112.4">1</text>
<text x="230.1" y="112.2">FID1</text>
<text x="251" y="110.4">+3.3</text>
<text x="26" y="114.9">PC0</text>
<text x="26" y="117.5">PC1</text>
<text x="44" y="116.3">R5B</text>
<text x="44" y="118.8">R5C</text>
<text x="74.7" y="114.9">2</text>
<text x="74.7" y="117.5">3</text>
<text x="230.1" y="118.6">FID2</text>
<text x="230.9" y="114.6">FIDUCIAL-1.5mm</text>
<text x="247.6" y="114.9">R9A</text>
<text x="248" y="117.2">3k3</text>
<text x="26" y="120">PC2</text>
<text x="26" y="122.6">PC3</text>
<text x="26" y="125.1">PC4</text>
<text x="44" y="121.4">R5D</text>
<text x="44" y="123.9">R6A</text>
<text x="74.7" y="120">4</text>
<text x="74.7" y="122.6">5</text>
<text x="74.7" y="125.1">6</text>
<text x="230.1" y="124.9">FID3</text>
<text x="230.9" y="120.9">FIDUCIAL-1.5mm</text>
<text x="256.5" y="125">PWR</text>
<text x="256.7" y="122.7">DS1</text>
<text x="26" y="127.6">PC5</text>
<text x="26" y="130.2">PC6</text>
<text x="44" y="126.4">R6B</text>
<text x="44" y="129">R6C</text>
<text x="44" y="131.5">R6D</text>
<text x="74.7" y="127.6">7</text>
<text x="74.7" y="130.2">8</text>
<text x="230.9" y="127.3">FIDUCIAL-1.5mm</text>
<text x="26" y="132.7">PC7</text>
<text x="74.7" y="132.7">9</text>
<text x="74.7" y="135.3">10</text>
<text x="27.6" y="141">U1E</text>
<text x="51.1" y="142.7">68</text>
<text x="71.6" y="140.4">PORTE</text>
<text x="73.7" y="138.1">J5</text>
<text x="74.7" y="142.9">1</text>
<text x="231.1" y="142.1">Power</text>
<text x="26.1" y="145.4">PE0</text>
<text x="26.1" y="148">PE1</text>
<text x="44" y="144.2">R7A</text>
<text x="44" y="146.8">R7B</text>
<text x="44" y="149.3">R7C</text>
<text x="74.7" y="145.4">2</text>
<text x="74.7" y="148">3</text>
<text x="26.1" y="150.5">PE2</text>
<text x="26.1" y="153">PE3</text>
<text x="26.1" y="155.6">PE4</text>
<text x="44" y="151.8">R7D</text>
<text x="44" y="154.4">R8A</text>
<text x="74.7" y="150.5">4</text>
<text x="74.7" y="153">5</text>
<text x="74.7" y="155.6">6</text>
<text x="211.9" y="155.1">J7</text>
<text x="217.7" y="155.6">D+</text>
<text x="217.8" y="150.5">V+</text>
<text x="26.1" y="158.1">PE5</text>
<text x="26.1" y="160.7">PE6</text>
<text x="44" y="156.9">R8B</text>
<text x="44" y="159.5">R8C</text>
<text x="74.7" y="158.1">7</text>
<text x="74.7" y="160.7">8</text>
<text x="207.4" y="157.4">POWER</text>
<text x="216" y="160.7">GND</text>
<text x="218.2" y="158.1">ID</text>
<text x="26.1" y="163.2">PE7</text>
<text x="44" y="162">R8D</text>
<text x="74.7" y="163.2">9</text>
<text x="74.7" y="165.7">10</text>
<text x="23.4" y="170.8">V+</text>
<text x="15.9" y="177.7">USB</text>
<text x="17.6" y="175.4">J1</text>
<text x="23.3" y="175.9">D+</text>
<text x="23.9" y="178.4">ID</text>
<text x="76.7" y="178.6">R23A</text>
<text x="21.7" y="181">GND</text>
<text x="76.8" y="180.9">3k3</text>
<text x="76.8" y="188.6">R23B</text>
<text x="76.8" y="190.9">3k3</text>
<text x="97.2" y="189.9" transform="rotate(-90 97.2 189.9)">PD5</text>
<text x="99.7" y="189.9" transform="rotate(-90 99.7 189.9)">PD4</text>
<text x="102.2" y="189.9" transform="rotate(-90 102.2 189.9)">PD3</text>
<text x="104.8" y="189.9" transform="rotate(-90 104.8 189.9)">PD2</text>
<text x="107.3" y="189.9" transform="rotate(-90 107.3 189.9)">PD1</text>
<text x="109.9" y="189.9" transform="rotate(-90 109.9 189.9)">PD0</text>
<text x="113.6" y="189.1" transform="rotate(-90 113.6 189.1)">U1D</text>
<text x="49.5" y="197.8">DRTR5V0U2SR</text>
<text x="54.2" y="195.5">DZ1</text>
<text x="76.8" y="195.1">R23C</text>
<text x="76.8" y="197.4">3k3</text>
<text x="92.1" y="195.9" transform="rotate(-90 92.1 195.9)">USBD+PD7</text>
<text x="94.6" y="196" transform="rotate(-90 94.6 196)">USBD-/PD6</text>
</g>
<g font-size="1.8" fill="#0000c2">
<text x="92.7" y="16.9">ADCA+</text>
<text x="123.2" y="16.9">ADCA</text>
<text x="85.1" y="19">INT</text>
<text x="92.7" y="19">GAIN+</text>
<text x="102.9" y="19">ADCB+</text>
<text x="113" y="19">ADCA-</text>
<text x="123.2" y="19">GAIN-</text>
<text x="133.3" y="19">ACA+</text>
<text x="141" y="19">ACA-</text>
<text x="148.6" y="19">ACA</text>
<text x="156.2" y="19">DACA</text>
<text x="163.8" y="19">REFA</text>
<text x="85.1" y="24.1">S</text>
<text x="85.1" y="26.7">S</text>
<text x="85.1" y="29.2">A/S</text>
<text x="92.7" y="24.1">ADC0</text>
<text x="92.7" y="26.7">ADC1</text>
<text x="92.7" y="29.2">ADC2</text>
<text x="102.9" y="24.1">ADC8</text>
<text x="102.9" y="26.7">ADC9</text>
<text x="102.9" y="29.2">ADC10</text>
<text x="113" y="24.1">ADC0</text>
<text x="113" y="26.7">ADC1</text>
<text x="113" y="29.2">ADC2</text>
<text x="133.3" y="24.1">AC0</text>
<text x="133.3" y="26.7">AC1</text>
<text x="133.3" y="29.2">AC2</text>
<text x="141" y="24.1">AC0</text>
<text x="141" y="26.7">AC1</text>
<text x="156.2" y="29.2">DAC0</text>
<text x="163.8" y="24.1">AREF</text>
<text x="85.1" y="31.8">S</text>
<text x="85.1" y="34.3">S</text>
<text x="92.7" y="31.8">ADC3</text>
<text x="92.7" y="34.3">ADC4</text>
<text x="102.9" y="31.8">ADC11</text>
<text x="102.9" y="34.3">ADC12</text>
<text x="113" y="31.8">ADC3</text>
<text x="123.2" y="34.3">ADC4</text>
<text x="133.3" y="31.8">AC3</text>
<text x="133.3" y="34.3">AC4</text>
<text x="141" y="31.8">AC3</text>
<text x="156.2" y="31.8">DAC1</text>
<text x="85.1" y="36.8">S</text>
<text x="85.1" y="39.4">S</text>
<text x="85.1" y="41.9">S</text>
<text x="92.7" y="36.8">ADC5</text>
<text x="92.7" y="39.4">ADC6</text>
<text x="92.7" y="41.9">ADC7</text>
<text x="102.9" y="36.8">ADC13</text>
<text x="102.9" y="39.4">ADC14</text>
<text x="102.9" y="41.9">ADC15</text>
<text x="123.2" y="36.8">ADC5</text>
<text x="123.2" y="39.4">ADC6</text>
<text x="123.2" y="41.9">ADC7</text>
<text x="133.3" y="36.8">AC5</text>
<text x="133.3" y="39.4">AC6</text>
<text x="141" y="36.8">AC5</text>
<text x="141" y="41.9">AC7</text>
<text x="148.6" y="39.4">AC1OUT</text>
<text x="148.6" y="41.9">AC0OUT</text>
<text x="85.1" y="52.1">INT</text>
<text x="92.7" y="52.1">ADCA+</text>
<text x="102.9" y="49.9">ADCB+</text>
<text x="102.9" y="52.1">GAIN+</text>
<text x="113" y="52.1">ADCB-</text>
<text x="123.2" y="49.9">ADCB</text>
<text x="123.2" y="52.1">GAIN-</text>
<text x="133.3" y="52.1">ACB+</text>
<text x="141" y="52.1">ACB-</text>
<text x="148.6" y="52.1">ACB</text>
<text x="156.2" y="52.1">DACB</text>
<text x="163.8" y="52.1">REFB</text>
<text x="171.4" y="52.1">JTAG</text>
<text x="85.1" y="57.2">S</text>
<text x="85.1" y="59.7">S</text>
<text x="92.7" y="57.2">ADC8</text>
<text x="92.7" y="59.7">ADC9</text>
<text x="102.9" y="57.2">ADC0</text>
<text x="102.9" y="59.7">ADC1</text>
<text x="113" y="57.2">ADC0</text>
<text x="113" y="59.7">ADC1</text>
<text x="133.3" y="57.2">AC0</text>
<text x="133.3" y="59.7">AC1</text>
<text x="141" y="57.2">AC0</text>
<text x="141" y="59.7">AC1</text>
<text x="163.8" y="57.2">AREF</text>
<text x="85.1" y="62.2">A/S</text>
<text x="85.1" y="64.8">S</text>
<text x="92.7" y="62.2">ADC10</text>
<text x="92.7" y="64.8">ADC11</text>
<text x="102.9" y="62.2">ADC2</text>
<text x="102.9" y="64.8">ADC3</text>
<text x="113" y="62.2">ADC2</text>
<text x="113" y="64.8">ADC3</text>
<text x="133.3" y="62.2">AC2</text>
<text x="133.3" y="64.8">AC3</text>
<text x="141" y="64.8">AC3</text>
<text x="156.2" y="62.2">DAC0</text>
<text x="156.2" y="64.8">DAC1</text>
<text x="85.1" y="67.3">S</text>
<text x="85.1" y="69.8">S</text>
<text x="92.7" y="67.3">ADC12</text>
<text x="92.7" y="69.8">ADC13</text>
<text x="102.9" y="67.3">ADC4</text>
<text x="102.9" y="69.8">ADC5</text>
<text x="123.2" y="67.3">ADC4</text>
<text x="123.2" y="69.8">ADC5</text>
<text x="133.3" y="67.3">AC4</text>
<text x="133.3" y="69.8">AC5</text>
<text x="141" y="69.8">AC5</text>
<text x="171.4" y="67.3">TMS</text>
<text x="171.4" y="69.8">TDI</text>
<text x="85.1" y="72.4">S</text>
<text x="85.1" y="74.9">S</text>
<text x="92.7" y="72.4">ADC14</text>
<text x="92.7" y="74.9">ADC15</text>
<text x="102.9" y="72.4">ADC6</text>
<text x="102.9" y="74.9">ADC7</text>
<text x="123.2" y="72.4">ADC6</text>
<text x="123.2" y="74.9">ADC7</text>
<text x="133.3" y="72.4">AC6</text>
<text x="141" y="74.9">AC7</text>
<text x="148.6" y="72.4">AC1OUT</text>
<text x="148.6" y="74.9">AC0OUT</text>
<text x="171.4" y="72.4">TCK</text>
<text x="171.4" y="74.9">TDO</text>
<text x="241.3" y="94.6">I2C: 0x50</text>
<text x="241.3" y="96.5">2kbit</text>
<text x="85.1" y="109.2">INT</text>
<text x="92.7" y="109.2">TCC0</text>
<text x="102.9" y="109.2">AWEXC</text>
<text x="113" y="109.2">TCC1</text>
<text x="123.2" y="109.2">USARTC0</text>
<text x="133.3" y="109.2">USARTC1</text>
<text x="143.5" y="109.2">SPIC</text>
<text x="153.7" y="109.2">TWIC</text>
<text x="163.8" y="109.2">CLKOUT</text>
<text x="174" y="109.2">EVENT</text>
<text x="85.1" y="114.3">S</text>
<text x="85.1" y="116.8">S</text>
<text x="85.1" y="119.4">A/S</text>
<text x="92.7" y="114.3">OC0A</text>
<text x="92.7" y="116.8">OC0B</text>
<text x="92.7" y="119.4">OC0C</text>
<text x="102.9" y="114.3">OC0ALS</text>
<text x="102.9" y="116.8">OC0AHS</text>
<text x="102.9" y="119.4">OC0BLS</text>
<text x="123.2" y="116.8">XCK0</text>
<text x="123.2" y="119.4">RXD0</text>
<text x="153.7" y="114.3">SDA</text>
<text x="153.7" y="116.8">SCL</text>
<text x="85.1" y="121.9">S</text>
<text x="85.1" y="124.5">S</text>
<text x="92.7" y="121.9">OC0D</text>
<text x="102.9" y="121.9">OC0BHS</text>
<text x="102.9" y="124.5">OC0CLS</text>
<text x="113" y="124.5">OC1A</text>
<text x="123.2" y="121.9">TXD0</text>
<text x="143.5" y="124.5">SS</text>
<text x="85.1" y="127">S</text>
<text x="85.1" y="129.5">S</text>
<text x="102.9" y="127">OC0CHS</text>
<text x="102.9" y="129.5">OC0DLS</text>
<text x="113" y="127">OC1B</text>
<text x="133.3" y="127">XCK1</text>
<text x="133.3" y="129.5">RXD1</text>
<text x="143.5" y="127">MOSI</text>
<text x="143.5" y="129.5">MISO</text>
<text x="163.8" y="129.5">clk_RTC</text>
<text x="85.1" y="132.1">S</text>
<text x="102.9" y="132.1">OC0DHS</text>
<text x="133.3" y="132.1">TXD1</text>
<text x="143.5" y="132.1">SCK</text>
<text x="163.8" y="132.1">clk_PER</text>
<text x="174" y="132.1">EVOUT</text>
<text x="85.1" y="139.7">INT</text>
<text x="92.7" y="139.7">TCE0</text>
<text x="102.9" y="139.7">AWEXC</text>
<text x="113" y="139.7">TCE1</text>
<text x="123.2" y="139.7">USARTE0</text>
<text x="133.3" y="139.7">USARTE1</text>
<text x="143.5" y="139.7">SPIE</text>
<text x="153.7" y="139.7">TWIE</text>
<text x="163.8" y="139.7">CLKOUT</text>
<text x="174" y="139.7">EVENT</text>
<text x="85.1" y="144.8">S</text>
<text x="85.1" y="147.3">S</text>
<text x="85.1" y="149.9">A/S</text>
<text x="92.7" y="144.8">OC0A</text>
<text x="92.7" y="147.3">OC0B</text>
<text x="92.7" y="149.9">OC0C</text>
<text x="102.9" y="144.8">OC0ALS</text>
<text x="102.9" y="147.3">OC0AHS</text>
<text x="102.9" y="149.9">OC0BLS</text>
<text x="123.2" y="147.3">XCK0</text>
<text x="123.2" y="149.9">RXD0</text>
<text x="153.7" y="144.8">SDA</text>
<text x="153.7" y="147.3">SCL</text>
<text x="85.1" y="152.4">S</text>
<text x="85.1" y="154.9">S</text>
<text x="92.7" y="152.4">OC0D</text>
<text x="102.9" y="152.4">OC0BHS</text>
<text x="102.9" y="154.9">OC0CLS</text>
<text x="113" y="154.9">OC1A</text>
<text x="123.2" y="152.4">TXD0</text>
<text x="143.5" y="154.9">SS</text>
<text x="85.1" y="157.5">S</text>
<text x="85.1" y="160">S</text>
<text x="102.9" y="157.5">OC0CHS</text>
<text x="102.9" y="160">OC0DLS</text>
<text x="113" y="157.5">OC1B</text>
<text x="133.3" y="157.5">XCK1</text>
<text x="133.3" y="160">RXD1</text>
<text x="143.5" y="157.5">MOSI</text>
<text x="143.5" y="160">MISO</text>
<text x="163.8" y="160">clk_RTC</text>
<text x="85.1" y="162.6">S</text>
<text x="102.9" y="162.6">OC0DHS</text>
<text x="133.3" y="162.6">TXD1</text>
<text x="143.5" y="162.6">SCK</text>
<text x="163.8" y="162.6">clk_PER</text>
<text x="174" y="162.6">EVOUT</text>
<text x="123.2" y="201.9">Feet: 3M SJ-5003 (SJ5003-0-ND)</text>
</g>
<g font-size="1.8">
<text x="57.1" y="22.6">PA0</text>
<text x="57.1" y="25.1">PA1</text>
<text x="57.1" y="27.7">PA2</text>
<text x="57.1" y="30.2">PA3</text>
<text x="57.1" y="32.8">PA4</text>
<text x="57.1" y="35.3">PA5</text>
<text x="57.1" y="37.8">PA6</text>
<text x="57.1" y="40.4">PA7</text>
<text x="57.1" y="55.6">PB0</text>
<text x="57.1" y="58.2">PB1</text>
<text x="57.1" y="60.7">PB2</text>
<text x="57.1" y="63.2">PB3</text>
<text x="57.1" y="65.8">PB4</text>
<text x="57.1" y="68.3">PB5</text>
<text x="57.1" y="70.9">PB6</text>
<text x="57.1" y="73.4">PB7</text>
<text x="213.4" y="83.6">EEP_SCL</text>
<text x="213.4" y="81">EEP_SDA</text>
<text x="19" y="86.1">VR_V+</text>
<text x="213.4" y="86.1">EEP_V+</text>
<text x="57.1" y="114">PC0</text>
<text x="57.1" y="116.6">PC1</text>
<text x="57.1" y="119.1">PC2</text>
<text x="57.1" y="121.7">PC3</text>
<text x="57.1" y="124.2">PC4</text>
<text x="57.1" y="126.7">PC5</text>
<text x="57.1" y="129.3">PC6</text>
<text x="57.1" y="131.8">PC7</text>
<text x="58.4" y="144.5">PE0</text>
<text x="58.4" y="147.1">PE1</text>
<text x="58.4" y="149.6">PE2</text>
<text x="58.4" y="152.1">PE3</text>
<text x="58.4" y="154.7">PE4</text>
<text x="58.4" y="157.2">PE5</text>
<text x="58.4" y="159.8">PE6</text>
<text x="58.4" y="162.3">PE7</text>
<text x="30.5" y="169.9">E_VBUS</text>
<text x="61" y="172.5">LD-</text>
<text x="114.3" y="172.5">VR_V+</text>
<text x="61" y="175">LD+</text>
<text x="114.3" y="177.5">EEP_SCL</text>
<text x="114.3" y="175">EEP_V+</text>
<text x="114.3" y="180.1">EEP_SDA</text>
</g>
<g font-size="1.8" fill="#848400">
<text x="216" y="28.6">RESET</text>
<text x="232.8" y="28.6">RESET</text>
<text x="195.6" y="42">UserIO.sch</text>
<text x="231.1" y="42">Management.sch</text>
<text x="231.1" y="64.9">RAM.sch</text>
<text x="232.8" y="150.5">ALT_VBUS_IN</text>
<text x="232.8" y="170.8">VBUS_IN</text>
<text x="231.1" y="176.6">Power.sch</text>
</g>
<g font-size="1.4" fill="#840000">
<text x="254" y="125.5" transform="rotate(-90 254 125.5)">1</text>
<text x="254" y="121.7" transform="rotate(-90 254 121.7)">2</text>
</g>
</svg>
